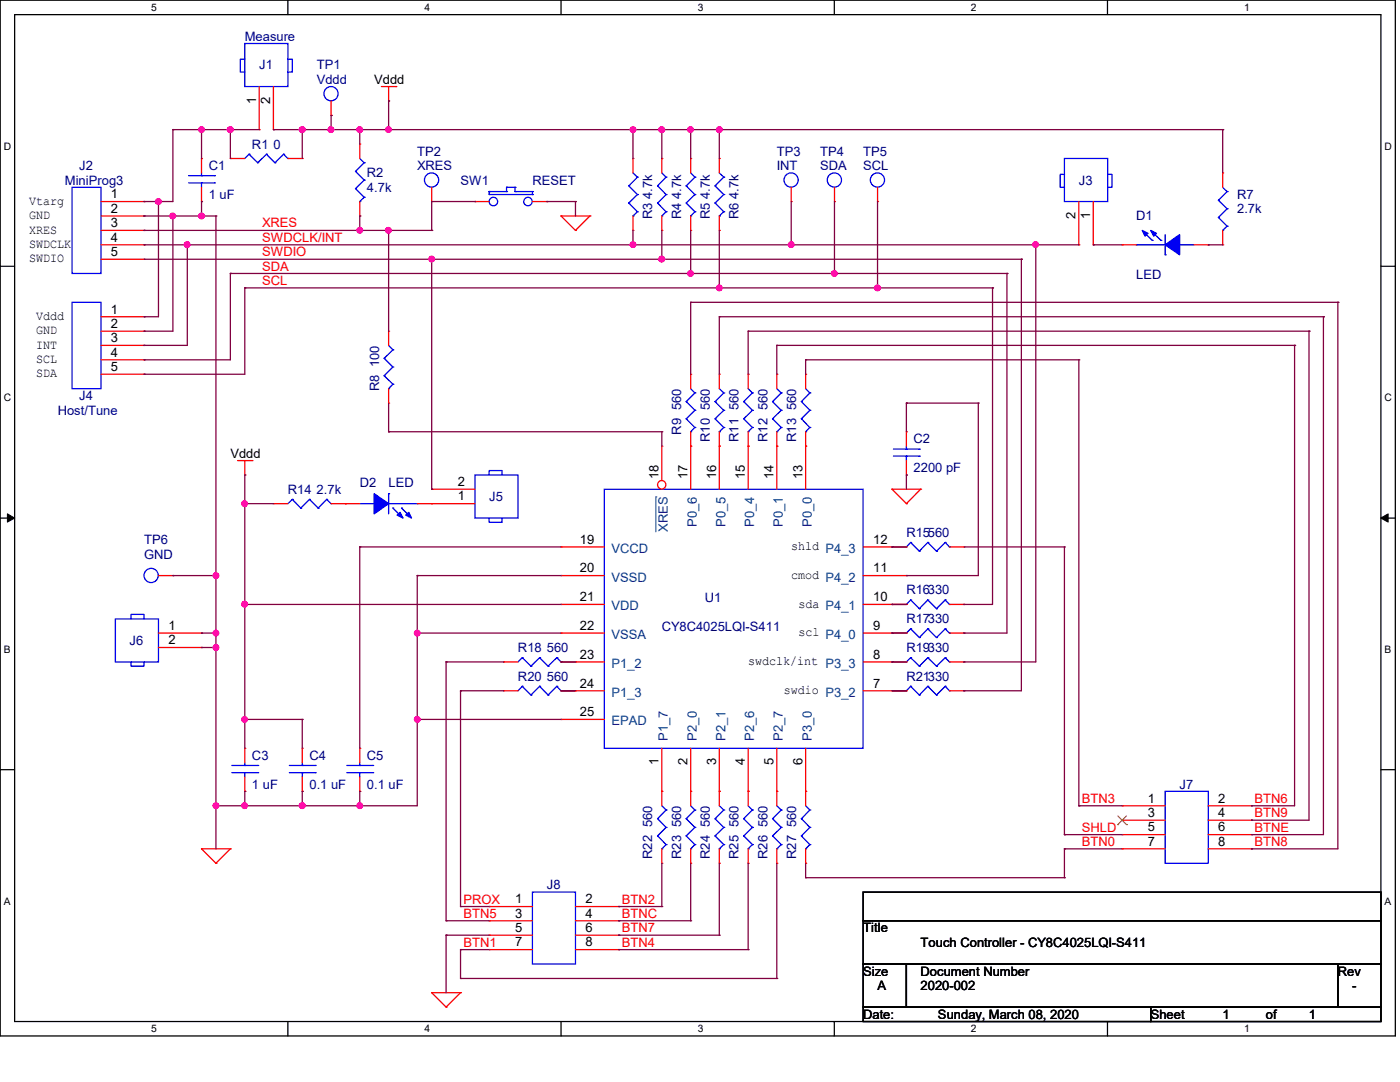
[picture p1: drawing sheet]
<svg xmlns="http://www.w3.org/2000/svg" width="279mm" height="216mm" viewBox="0 0 279 216" stroke-linecap="round" stroke-linejoin="round" font-family="sans-serif">
<path d="M0 0h278.5v206.7h-278.5zM2.9 2.9h272.7v200.9h-272.7z" fill="none" stroke="#000" stroke-width=".25"/>
<g fill="#fff">
<path d="M30.2 .3h1.1v2.3h-1.1z"/>
<path d="M30.2 204.1h1.1v2.3h-1.1z"/>
</g>
<path d="M57.4 0v2.9M57.4 203.8v2.9" fill="none" stroke="#000" stroke-width=".25"/>
<g fill="#fff">
<path d="M84.7 .3h1.1v2.3h-1.1z"/>
<path d="M84.7 204.1h1.1v2.3h-1.1z"/>
</g>
<path d="M112 0v2.9M112 203.8v2.9" fill="none" stroke="#000" stroke-width=".25"/>
<g fill="#fff">
<path d="M139.2 .3h1.1v2.3h-1.1z"/>
<path d="M139.2 204.1h1.1v2.3h-1.1z"/>
</g>
<path d="M166.5 0v2.9M166.5 203.8v2.9" fill="none" stroke="#000" stroke-width=".25"/>
<g fill="#fff">
<path d="M193.8 .3h1.1v2.3h-1.1z"/>
<path d="M193.8 204.1h1.1v2.3h-1.1z"/>
</g>
<path d="M221 0v2.9M221 203.8v2.9" fill="none" stroke="#000" stroke-width=".25"/>
<g fill="#fff">
<path d="M248.3 .3h1.1v2.3h-1.1z"/>
<path d="M248.3 204.1h1.1v2.3h-1.1z"/>
<path d="M.8 28h1.4v2.3h-1.4z"/>
<path d="M276.3 28h1.4v2.3h-1.4z"/>
<path d="M.8 78.2h1.4v2.3h-1.4z"/>
<path d="M276.3 78.2h1.4v2.3h-1.4z"/>
</g>
<path d="M0 53.1h2.9M275.6 53.1h2.9" fill="none" stroke="#000" stroke-width=".25"/>
<g fill="#fff">
<path d="M.8 128.5h1.3v2.2h-1.3z"/>
<path d="M276.3 128.5h1.3v2.2h-1.3z"/>
</g>
<path d="M0 103.4h2.9M275.6 103.4h2.9" fill="none" stroke="#000" stroke-width=".25"/>
<path d="M1.5 102.5l1.4 .9-1.4 .8zM275.6 103.4l1.4-.9v1.7z" fill="#000" stroke="#000" stroke-width=".2"/>
<g fill="#fff">
<path d="M.8 178.7h1.3v2.2h-1.3z"/>
<path d="M276.3 178.7h1.3v2.2h-1.3z"/>
</g>
<path d="M0 153.6h2.9M275.6 153.6h2.9M172.3 178h103.3v5.7h-103.3zM172.3 183.7h103.3v8.7h-103.3zM172.3 192.4h8.6v8.6h-8.6zM180.9 192.4h86.1v8.6h-86.1zM267 192.4h8.6v8.6h-8.6zM172.3 201h57.4v2.8h-57.4zM229.7 201h45.9v2.8h-45.9z" fill="none" stroke="#000" stroke-width=".25"/>
<g fill="none" stroke="#f00" stroke-width=".25">
<path d="M51.7 17.3v8.6M54.6 17.3v8.6M76.1 17.3h2.9M77.6 17.3v2.9M79 17.3h.1M40.2 31.6h.1M40.2 31.6v2.9M40.2 37.4v2.8M46 31.6h.1M46 31.6h2.9M51.7 25.9h.1M54.6 25.9h.1"/>
<path d="M57.4 31.6h2.9M60.3 31.6h.1M66.1 23h.1M66.1 20.2v2.8M71.8 28.7h.1M71.8 28.7v2.9M77.6 20.2h.1M86.1 37.4v2.8M126.3 31.6h.1M126.3 31.6v2.9M132.1 31.6h.1M132.1 31.6v2.9"/>
<path d="M137.8 31.6h.1M137.8 31.6v2.9M143.6 31.6h.1M143.6 31.6v2.9M157.9 37.4v2.8M166.5 37.4v2.8M175.1 37.4v2.8M244 34.5h.1M244 34.5v2.9M20.2 43.1h8.5M20.2 48.9h8.5M20.2 40.2h8.5"/>
<path d="M20.2 46h8.5M20.2 51.7h8.5M28.7 40.2h.1M28.7 43.1h.1M28.7 46h.1M28.7 48.9h.1M28.7 51.7h.1M40.2 40.2h.1M71.8 43.1h.1M71.8 40.2v2.9M86.1 40.2h.1M94.8 40.2h.1"/>
<path d="M94.8 40.2h2.8M106.3 40.2h2.8M109.1 40.2h.1M112 43.1h.1M112 43.1h5.7M112 43.1l2.9 2.9M114.9 46h.1M117.7 43.1h.1M117.7 43.1l-2.8 2.9M126.3 46h.1M126.3 43.1v2.9M132.1 46h.1"/>
<path d="M132.1 43.1v2.9M137.8 46h.1M137.8 43.1v2.9M143.6 46h.1M143.6 43.1v2.9M157.9 40.2h.1M166.5 40.2h.1M175.1 40.2h.1M215.3 48.9h.1M215.3 40.2v8.7M218.2 48.9h.1M218.2 40.2v8.7"/>
<path d="M223.9 48.9h.1M223.9 48.9h2.9M238.3 48.9h2.8M241.1 48.9h.1M244 48.9h.1M244 46v2.9M20.2 63.2h8.5M20.2 66.1h8.5M20.2 68.9h8.5M20.2 71.8h8.5M20.2 74.7h8.5M28.7 63.2h.1"/>
<path d="M28.7 66.1h.1M28.7 68.9h.1M28.7 71.8h.1M28.7 74.7h.1M77.6 66.1h.1M77.6 66.1v2.8M77.6 77.6v2.8M137.8 74.7h.1M137.8 74.7v2.9M143.6 74.7h.1M143.6 74.7v2.9M149.3 74.7h.1"/>
<path d="M149.3 74.7v2.9M155 74.7h.1M155 74.7v2.9M160.8 74.7h.1M160.8 74.7v2.9M47.4 91.9h2.9M48.9 94.8h.1M48.9 91.9v2.9M50.3 91.9h.1M77.6 80.4h.1M86.1 97.6h.1M86.1 97.6h8.7"/>
<path d="M137.8 89h.1M137.8 86.1v11.5M143.6 89h.1M143.6 86.1v11.5M149.3 89h.1M149.3 86.1v11.5M155 89h.1M155 86.1v11.5M160.8 89h.1M160.8 86.1v11.5M178 97.6h.1M178 97.6h5.7"/>
<path d="M178 97.6l2.9 2.9M180.9 86.1h.1M180.9 94.8h.1M180.9 86.1v2.9M180.9 91.9v2.9M183.7 97.6h.1M183.7 97.6l-2.8 2.9M31.6 114.9h2.9M34.5 114.9h.1M54.6 100.5h.1M54.6 100.5h2.8M66.1 100.5h2.8"/>
<path d="M68.9 100.5h.1M86.1 100.5h.1M86.1 100.5h8.7M172.3 114.9h8.6M172.3 109.1h8.6M178 109.1h.1M180.9 100.5h.1M180.9 114.9h.1M180.9 109.1h.1M189.5 109.1h2.9M192.4 109.1h.1M31.6 126.3h8.6"/>
<path d="M31.6 129.2h8.6M40.2 126.3h.1M40.2 129.2h.1M100.5 132.1h.1M100.5 137.8h.1M100.5 132.1h2.9M100.5 137.8h2.9M112 132.1h2.9M112 137.8h2.9M114.9 132.1h.1M114.9 137.8h.1M172.3 126.3h8.6"/>
<path d="M172.3 120.6h8.6M172.3 132.1h8.6M172.3 137.8h8.6M178 126.3h.1M178 120.6h.1M178 132.1h.1M178 137.8h.1M180.9 137.8h.1M180.9 132.1h.1M180.9 126.3h.1M180.9 120.6h.1M189.5 126.3h2.9"/>
<path d="M189.5 120.6h2.9M189.5 132.1h2.9M189.5 137.8h2.9M192.4 126.3h.1M192.4 120.6h.1M192.4 132.1h.1M192.4 137.8h.1M48.9 149.3h.1M48.9 157.9h.1M48.9 149.3v2.9M48.9 155v2.9M60.3 149.3h.1"/>
<path d="M60.3 157.9h.1M60.3 149.3v2.9M60.3 155v2.9M71.8 149.3h.1M71.8 157.9h.1M71.8 149.3v2.9M71.8 155v2.9M132.1 157.9h.1M132.1 149.3v11.5M137.8 157.9h.1M137.8 149.3v11.5M143.6 157.9h.1"/>
<path d="M143.6 149.3v11.5M149.3 157.9h.1M149.3 149.3v11.5M155 157.9h.1M155 149.3v11.5M160.8 157.9h.1M160.8 149.3v11.5M40.2 169.4h.1M40.2 169.4h5.8M40.2 169.4l2.9 2.9M43.1 172.3h.1M46 169.4h.1"/>
<path d="M46 169.4l-2.9 2.9M132.1 172.3h.1M132.1 169.4v2.9M137.8 172.3h.1M137.8 169.4v2.9M143.6 172.3h.1M143.6 169.4v2.9M149.3 172.3h.1M149.3 169.4v2.9M155 172.3h.1M155 169.4v2.9M160.8 172.3h.1"/>
<path d="M160.8 169.4v2.9M223.9 160.8h.1M223.9 163.7h.1M223.9 166.5h.1M223.9 169.4h.1M223.9 169.4h8.6M223.9 160.8h8.6M223.9 163.7h8.6M223.9 166.5h8.6M241.1 169.4h8.7M241.1 160.8h8.7M241.1 163.7h8.7"/>
<path d="M241.1 166.5h8.7M249.8 160.8h.1M249.8 163.7h.1M249.8 166.5h.1M249.8 169.4h.1M86.1 198.1h.1M86.1 198.1h5.8M86.1 198.1l2.9 2.9M91.9 198.1h.1M91.9 198.1l-2.9 2.9M97.6 180.9h.1M97.6 183.7h.1"/>
<path d="M97.6 186.6h.1M97.6 189.5h.1M97.6 180.9h8.7M97.6 183.7h8.7M97.6 186.6h8.7M97.6 189.5h8.7M114.9 180.9h8.6M114.9 183.7h8.6M114.9 186.6h8.6M114.9 189.5h8.6M123.5 180.9h.1M123.5 183.7h.1"/>
<path d="M123.5 186.6h.1M123.5 189.5h.1M89 201h.1"/>
</g>
<g fill="none" stroke="#00f" stroke-width=".25">
<path d="M48.9 8.7h8.5v8.6h-8.5zM48.9 11.8h-.9v2.6h.9M57.4 11.8h.9v2.6h-.9M14.4 37.4h5.8v17.2h-5.8zM37.6 36.5h5.2M37.6 35.1h5.2M40.2 35.1h.1M40.2 36.5h.1M40.2 34.5v.6M40.2 36.5v.9M42.8 36.5h.1M42.8 35.1h.1"/>
<path d="M49.7 30.8h.1M49.7 30.8l-.8 .8M49.7 30.8l1.7 1.7M51.4 32.5h.1M53.2 30.8h.1M53.2 30.8l-1.8 1.7M53.2 30.8l1.7 1.7M54.9 32.5h.1M56.6 30.8h.1M56.6 30.8l-1.7 1.7M56.6 30.8l.8 .8M57.4 31.6h.1"/>
<path d="M71 34.2h.1M71 37.6h.1M71 34.2l1.7 1.7M71 37.6l1.7 1.8M71.8 31.6l.9 .9M72.7 32.5h.1M72.7 35.9h.1M72.7 39.4h.1M72.7 32.5l-1.7 1.7M72.7 35.9l-1.7 1.7M72.7 39.4l-.9 .8M97.6 38.2h.1"/>
<path d="M97.6 38.2v.6h8.7M97.6 38.2h3.5M101.1 37.4h.1M101.1 38.2h.1M101.1 37.4h1.7M101.1 37.4v.8M102.8 38.2h.1M102.8 37.4h.1M102.8 38.2h3.5M102.8 37.4v.8M106.3 38.8h.1M106.3 38.2h.1"/>
<path d="M106.3 38.2v.6M125.5 37.1h.1M125.5 37.1l1.7 1.7M126.3 34.5l.9 .8M127.2 35.3h.1M127.2 38.8h.1M127.2 35.3l-1.7 1.8M127.2 38.8l-1.7 1.7M131.2 37.1h.1M131.2 37.1l1.7 1.7M132.1 34.5l.8 .8M132.9 35.3h.1"/>
<path d="M132.9 38.8h.1M132.9 35.3l-1.7 1.8M132.9 38.8l-1.7 1.7M136.9 37.1h.1M136.9 37.1l1.8 1.7M137.8 34.5l.9 .8M138.7 35.3h.1M138.7 38.8h.1M138.7 35.3l-1.8 1.8M138.7 38.8l-1.8 1.7M142.7 37.1h.1M142.7 37.1l1.7 1.7"/>
<path d="M143.6 34.5l.8 .8M144.4 35.3h.1M144.4 38.8h.1M144.4 35.3l-1.7 1.8M144.4 38.8l-1.7 1.7M212.4 31.6h8.7v8.6h-8.7zM212.4 34.8h-.8v2.6h.8M221.1 34.8h.8v2.6h-.8M243.2 40h.1M243.2 40l1.7 1.7M244 37.4l.9 .8M244.9 38.2h.1"/>
<path d="M244.9 38.2l-1.7 1.8M71.8 40.2h.1M125.5 40.5h.1M125.5 40.5l1.7 1.7M126.3 43.1h.1M127.2 42.2h.1M127.2 42.2l-.9 .9M131.2 40.5h.1M131.2 40.5l1.7 1.7M132.1 43.1h.1M132.9 42.2h.1M132.9 42.2l-.8 .9"/>
<path d="M136.9 40.5h.1M136.9 40.5l1.8 1.7M137.8 43.1h.1M138.7 42.2h.1M138.7 42.2l-.9 .9M142.7 40.5h.1M142.7 40.5l1.7 1.7M143.6 43.1h.1M144.4 42.2h.1M144.4 42.2l-.8 .9M226.8 48.9h.1M226.8 48.9h5.7"/>
<path d="M228.2 46.3l1.8 1.7M230 48h.1M230 46.3l1.7 1.7M231.7 48h.1M232.5 50.8h.1M232.5 46.8v4M235.4 48.9h.1M235.4 48.9h2.9M243.2 43.4h.1M243.2 43.4l1.7 1.7M244 46h.1M244.9 41.7h.1"/>
<path d="M244.9 45.1h.1M244.9 41.7l-1.7 1.7M244.9 45.1l-.9 .9M14.4 60.3h5.8v17.3h-5.8zM76.7 71.5h.1M76.7 75h.1M76.7 71.5l1.7 1.7M76.7 75l1.7 1.7M77.6 77.6h.1M77.6 68.9l.8 .9M78.4 69.8h.1M78.4 73.2h.1"/>
<path d="M78.4 76.7h.1M78.4 69.8l-1.7 1.7M78.4 73.2l-1.7 1.8M78.4 76.7l-.8 .9M137.8 77.6l.9 .8M138.7 78.4h.1M138.7 78.4l-1.8 1.7M143.6 77.6l.8 .8M144.4 78.4h.1M144.4 78.4l-1.7 1.7M149.3 77.6l.9 .8M150.2 78.4h.1"/>
<path d="M150.2 78.4l-1.8 1.7M155 77.6l.9 .8M155.9 78.4h.1M155.9 78.4l-1.7 1.7M160.8 77.6l.8 .8M161.6 78.4h.1M161.6 78.4l-1.7 1.7M58.3 99.7h.1M58.3 99.7l-.9 .8M58.3 99.7l1.7 1.7M61.8 99.7h.1M61.8 99.7l-1.8 1.7"/>
<path d="M61.8 99.7l1.7 1.7M65.2 99.7h.1M65.2 99.7l-1.7 1.7M65.2 99.7l.9 .8M94.8 94.8h8.6v8.6h-8.6zM97.6 94.8v-.9h2.6v.9M120.6 97.6h51.7v51.7h-51.7zM136.9 80.1h.1M136.9 83.6h.1M136.9 80.1l1.8 1.8M136.9 83.6l1.8 1.7M137.8 86.1h.1"/>
<path d="M138.7 81.9h.1M138.7 85.3h.1M138.7 81.9l-1.8 1.7M138.7 85.3l-.9 .8M142.7 80.1h.1M142.7 83.6h.1M142.7 80.1l1.7 1.8M142.7 83.6l1.7 1.7M143.6 86.1h.1M144.4 81.9h.1M144.4 85.3h.1M144.4 81.9l-1.7 1.7"/>
<path d="M144.4 85.3l-.8 .8M148.4 80.1h.1M148.4 83.6h.1M148.4 80.1l1.8 1.8M148.4 83.6l1.8 1.7M149.3 86.1h.1M150.2 81.9h.1M150.2 85.3h.1M150.2 85.3l-.9 .8M150.2 81.9l-1.8 1.7M154.2 80.1h.1M154.2 83.6h.1"/>
<path d="M154.2 80.1l1.7 1.8M154.2 83.6l1.7 1.7M155 86.1h.1M155.9 81.9h.1M155.9 85.3h.1M155.9 81.9l-1.7 1.7M155.9 85.3l-.9 .8M159.9 80.1h.1M159.9 83.6h.1M159.9 80.1l1.7 1.8M159.9 83.6l1.7 1.7M160.8 86.1h.1"/>
<path d="M161.6 81.9h.1M161.6 85.3h.1M161.6 81.9l-1.7 1.7M161.6 85.3l-.8 .8M178.3 91h5.2M178.3 89.6h5.2M180.9 89.6h.1M180.9 91h.1M180.9 89v.6M180.9 91v.9M183.5 91h.1M183.5 89.6h.1"/>
<path d="M60 101.4h.1M63.5 101.4h.1M66.1 100.5h.1M97.6 103.4v.8h2.6v-.8M181.7 108.2h.1M181.7 119.7h.1M181.7 108.2l-.8 .9M181.7 108.2l1.8 1.8M181.7 119.7l-.8 .9M181.7 119.7l1.8 1.8M183.5 110h.1M185.2 108.2h.1"/>
<path d="M185.2 119.7h.1M185.2 108.2l-1.7 1.8M185.2 108.2l1.7 1.8M185.2 119.7l-1.7 1.8M185.2 119.7l1.7 1.8M186.9 110h.1M188.6 108.2h.1M188.6 119.7h.1M188.6 108.2l-1.7 1.8M188.6 108.2l.9 .9M188.6 119.7l-1.7 1.8M188.6 119.7l.9 .9"/>
<path d="M189.5 109.1h.1M23 123.5h8.6v8.6h-8.6zM26.2 123.5v-.9h2.5v.9M26.2 132.1v.8h2.5v-.8M104.2 131.2h.1M104.2 136.9h.1M104.2 131.2l-.8 .9M104.2 131.2l1.8 1.7M104.2 136.9l-.8 .9M104.2 136.9l1.8 1.8M106 132.9h.1M106 138.7h.1"/>
<path d="M107.7 131.2h.1M107.7 136.9h.1M107.7 131.2l-1.7 1.7M107.7 131.2l1.7 1.7M107.7 136.9l-1.7 1.8M107.7 136.9l1.7 1.8M109.4 132.9h.1M109.4 138.7h.1M111.1 131.2h.1M111.1 136.9h.1M111.1 131.2l-1.7 1.7M111.1 131.2l.9 .9"/>
<path d="M111.1 136.9l-1.7 1.8M111.1 136.9l.9 .9M112 132.1h.1M112 137.8h.1M181.7 125.5h.1M181.7 131.2h.1M181.7 136.9h.1M181.7 125.5l-.8 .8M181.7 125.5l1.8 1.7M181.7 131.2l-.8 .9M181.7 131.2l1.8 1.7M181.7 136.9l-.8 .9"/>
<path d="M181.7 136.9l1.8 1.8M183.5 127.2h.1M183.5 121.5h.1M183.5 132.9h.1M183.5 138.7h.1M185.2 125.5h.1M185.2 131.2h.1M185.2 136.9h.1M185.2 125.5l-1.7 1.7M185.2 125.5l1.7 1.7M185.2 131.2l-1.7 1.7M185.2 131.2l1.7 1.7"/>
<path d="M185.2 136.9l-1.7 1.8M185.2 136.9l1.7 1.8M186.9 127.2h.1M186.9 121.5h.1M186.9 132.9h.1M186.9 138.7h.1M188.6 125.5h.1M188.6 131.2h.1M188.6 136.9h.1M188.6 125.5l-1.7 1.7M188.6 125.5l.9 .8M188.6 131.2l-1.7 1.7"/>
<path d="M188.6 131.2l.9 .9M188.6 136.9l-1.7 1.8M188.6 136.9l.9 .9M189.5 126.3h.1M189.5 120.6h.1M189.5 132.1h.1M189.5 137.8h.1M46.3 154.2h5.1M46.3 152.7h5.1M48.9 152.7h.1M48.9 154.2h.1M48.9 152.2v.5"/>
<path d="M48.9 154.2v.8M51.4 154.2h.1M51.4 152.7h.1M57.7 154.2h5.2M57.7 152.7h5.2M60.3 152.7h.1M60.3 154.2h.1M60.3 152.2v.5M60.3 154.2v.8M62.9 154.2h.1M62.9 152.7h.1M69.2 154.2h5.2"/>
<path d="M69.2 152.7h5.2M71.8 152.7h.1M71.8 154.2h.1M71.8 152.2v.5M71.8 154.2v.8M74.4 154.2h.1M74.4 152.7h.1M232.5 157.9h8.6v14.4h-8.6zM106.3 178h8.6v14.4h-8.6zM131.2 163.4h.1M131.2 166.8h.1M131.2 163.4l1.7 1.7"/>
<path d="M131.2 166.8l1.7 1.7M132.1 169.4h.1M132.1 160.8l.8 .8M132.9 161.6h.1M132.9 165.1h.1M132.9 168.5h.1M132.9 161.6l-1.7 1.8M132.9 165.1l-1.7 1.7M132.9 168.5l-.8 .9M136.9 163.4h.1M136.9 166.8h.1M136.9 163.4l1.8 1.7"/>
<path d="M136.9 166.8l1.8 1.7M137.8 169.4h.1M137.8 160.8l.9 .8M138.7 161.6h.1M138.7 165.1h.1M138.7 168.5h.1M138.7 168.5l-.9 .9M138.7 161.6l-1.8 1.8M138.7 165.1l-1.8 1.7M142.7 163.4h.1M142.7 166.8h.1M142.7 163.4l1.7 1.7"/>
<path d="M142.7 166.8l1.7 1.7M143.6 169.4h.1M143.6 160.8l.8 .8M144.4 161.6h.1M144.4 165.1h.1M144.4 168.5h.1M144.4 161.6l-1.7 1.8M144.4 165.1l-1.7 1.7M144.4 168.5l-.8 .9M148.4 163.4h.1M148.4 166.8h.1M148.4 163.4l1.8 1.7"/>
<path d="M148.4 166.8l1.8 1.7M149.3 169.4h.1M149.3 160.8l.9 .8M150.2 161.6h.1M150.2 165.1h.1M150.2 168.5h.1M150.2 161.6l-1.8 1.8M150.2 165.1l-1.8 1.7M150.2 168.5l-.9 .9M154.2 163.4h.1M154.2 166.8h.1M154.2 163.4l1.7 1.7"/>
<path d="M154.2 166.8l1.7 1.7M155 169.4h.1M155 160.8l.9 .8M155.9 161.6h.1M155.9 165.1h.1M155.9 168.5h.1M155.9 161.6l-1.7 1.8M155.9 165.1l-1.7 1.7M155.9 168.5l-.9 .9M159.9 163.4h.1M159.9 166.8h.1M159.9 163.4l1.7 1.7"/>
<path d="M159.9 166.8l1.7 1.7M160.8 169.4h.1M160.8 160.8l.8 .8M161.6 161.6h.1M161.6 165.1h.1M161.6 168.5h.1M161.6 161.6l-1.7 1.8M161.6 165.1l-1.7 1.7M161.6 168.5l-.8 .9"/>
<circle cx="66.1" cy="18.7" r="1.42"/>
<circle cx="86.1" cy="35.9" r="1.42"/>
<circle cx="157.9" cy="35.9" r="1.42"/>
<circle cx="166.5" cy="35.9" r="1.42"/>
<circle cx="175.1" cy="35.9" r="1.42"/>
<circle cx="98.5" cy="40.2" r=".85"/>
<circle cx="105.4" cy="40.2" r=".85"/>
<circle cx="30.2" cy="114.8" r="1.42"/>
</g>
<g fill="#00f" stroke="#00f" stroke-width=".25">
<path d="M232.5 48.9l2.9-2.1v4z" fill-rule="evenodd"/>
<path d="M228 46l1.1 .6-.6 .5z" fill-rule="evenodd"/>
<path d="M229.7 46l1.1 .6-.5 .5z" fill-rule="evenodd"/>
</g>
<path d="M223.1 164.5h.1M223.1 162.8l1.7 1.7M224.8 162.8l-1.7 1.7M224.8 164.5h.1" fill="none" stroke="#804000" stroke-width=".2"/>
<circle cx="132" cy="96.7" r=".83" fill="#fff" stroke="#f00" stroke-width=".25"/>
<g fill="none" stroke="#f00" stroke-width=".25">
<path d="M132.1 89h.1M132.1 89v6.9M68.9 100.5h.1M68.9 100.5h2.9M83.3 100.5h2.8M86.1 100.5h.1M112 109.1h.1M112 114.9h.1M112 109.1h8.6M112 114.9h8.6M112 120.6h.1M112 126.3h.1"/>
<path d="M112 132.1h.1M112 137.8h.1M112 120.6h8.6M112 126.3h8.6M112 132.1h8.6M112 137.8h8.6M112 143.6h.1M112 143.6h8.6"/>
</g>
<path d="M130.9 99.1h.1M130.9 99.1v7" fill="none" stroke="#004080" stroke-width=".2"/>
<path d="M77.6 98.5h.1M77.6 98.5v4M71.8 100.5h2.9M74.7 100.5h.1M77.6 100.5h5.7M78.4 101.4h.1M78.4 101.4l1.7 1.7M80.1 101.4h.1M80.1 101.4l1.8 1.7M83.3 100.5h.1" fill="none" stroke="#00f" stroke-width=".25"/>
<g fill="#00f" stroke="#00f" stroke-width=".25">
<path d="M74.7 98.5l2.9 2-2.9 2z" fill-rule="evenodd"/>
<path d="M81 102.8l.6-.6 .5 1.2z" fill-rule="evenodd"/>
<path d="M79.2 102.8l.6-.6 .6 1.2z" fill-rule="evenodd"/>
</g>
<g fill="none" stroke="#800040" stroke-width=".25">
<path d="M34.5 25.9h.1M34.5 25.9h17.2M34.5 25.9v14.3h-5.8M40.2 25.9h.1M40.2 25.9v5.7M46 25.9h.1M46 25.9v5.7M54.6 25.9h.1M54.6 25.9h189.4M60.3 25.9h.1M60.3 25.9v5.7M66.1 23h.1"/>
<path d="M66.1 25.9h.1M66.1 23v2.9M71.8 25.9h.1M71.8 25.9v2.8M77.6 20.2h.1M77.6 20.2v5.7M126.3 25.9h.1M126.3 25.9v5.7M132.1 25.9h.1M132.1 25.9v5.7M137.8 25.9h.1M137.8 25.9v5.7"/>
<path d="M143.6 25.9h.1M143.6 25.9v5.7M244 25.9h.1M244 25.9v8.6M28.7 43.1h.1M28.7 48.9h.1M28.7 46h.1M28.7 40.2h.1M28.7 43.1h14.4M28.7 48.9h186.6M28.7 51.7h175.1M28.7 46h57.4"/>
<path d="M31.6 40.2h.1M31.6 40.2v23h-2.9M34.5 43.1h.1M34.5 43.1v23h-5.8M37.4 48.9h.1M37.4 48.9v20h-8.7M40.2 40.2h.1M40.2 43.1h.1M40.2 40.2v2.9M43.1 43.1h.1M43.1 43.1v126.3M46 54.6h.1"/>
<path d="M46 54.6v17.2h-17.3M46 54.6h155M48.9 57.4h.1M48.9 57.4v17.3h-20.2M48.9 57.4h149.2M71.8 43.1h.1M71.8 43.1v2.9M77.6 46h.1M77.6 46v20.1M86.1 51.7h.1M86.1 46h.1M86.1 51.7v45.9"/>
<path d="M94.8 40.2h.1M94.8 40.2h-8.7v5.8M109.1 40.2h.1M109.1 40.2h5.8M114.9 40.2h.1M114.9 40.2v2.9M126.3 48.9h.1M126.3 46v2.9M132.1 51.7h.1M132.1 46v5.7M137.8 54.6h.1M137.8 46v8.6"/>
<path d="M143.6 57.4h.1M143.6 46v11.4M157.9 48.9h.1M157.9 40.2v8.7M166.5 54.6h.1M166.5 40.2v14.4M175.1 57.4h.1M175.1 40.2v17.2M198.1 57.4h.1M198.1 57.4v63.2h-5.7M201 54.6h.1M201 54.6v71.7h-8.6"/>
<path d="M203.8 51.7h.1M203.8 51.7v86.1h-11.4M206.7 48.9h.1M206.7 48.9v83.2h-14.3M218.2 48.9h.1M218.2 48.9h5.7M241.1 48.9h.1M241.1 48.9h2.9M28.7 63.2h.1M28.7 66.1h.1M28.7 68.9h.1M28.7 71.8h.1"/>
<path d="M28.7 74.7h.1M137.8 60.3h.1M137.8 60.3v14.4M137.8 60.3h129.2M143.6 63.2h.1M143.6 63.2h120.5M143.6 63.2v11.5M149.3 66.1h.1M149.3 66.1h111.9M149.3 66.1v8.6M155 68.9h.1M155 68.9h103.4"/>
<path d="M155 68.9v5.8M160.8 71.8h.1M160.8 71.8h54.5M160.8 71.8v2.9M215.3 71.8h.1M215.3 71.8v89M258.4 68.9h.1M258.4 68.9v91.9h-8.6M261.2 66.1h.1M261.2 66.1v97.6h-11.4M264.1 63.2h.1M264.1 63.2v103.3h-14.3"/>
<path d="M267 60.3h.1M267 60.3v109.1h-17.2M48.9 94.8h.1M48.9 94.8v54.5M77.6 86.1h.1M77.6 80.4v5.7M77.6 86.1h54.5M86.1 97.6h.1M132.1 86.1h.1M132.1 86.1v2.9M180.9 94.8h.1M180.9 80.4h.1"/>
<path d="M180.9 80.4v5.7M180.9 94.8v2.8M180.9 80.4h14.3M195.2 80.4h.1M195.2 80.4v34.5h-14.3M34.5 114.9h.1M34.5 114.9h8.6M43.1 114.9h.1M48.9 100.5h.1M48.9 100.5h5.7M71.8 109.1h.1M71.8 109.1h40.2"/>
<path d="M71.8 109.1v40.2M83.3 114.9h.1M83.3 114.9h28.7M83.3 114.9v45.9h-40.2M178 109.1h.1M178 109.1h2.9M180.9 114.9h.1M192.4 109.1h20M212.4 109.1h.1M212.4 109.1v57.4M40.2 126.3h.1M40.2 129.2h.1"/>
<path d="M40.2 126.3h2.9M40.2 129.2h2.9M43.1 129.2h.1M48.9 120.6h.1M48.9 120.6h63.1M83.3 126.3h.1M83.3 126.3h28.7M89 132.1h.1M89 132.1v51.6M89 132.1h11.5M91.9 137.8h.1M91.9 137.8h8.6"/>
<path d="M91.9 137.8v43.1M112 137.8h.1M112 132.1h.1M112 132.1h2.9M112 137.8h2.9M178 120.6h.1M178 126.3h.1M178 132.1h.1M178 137.8h.1M178 126.3h2.9M178 120.6h2.9M178 132.1h2.9"/>
<path d="M178 137.8h2.9M192.4 120.6h.1M192.4 126.3h.1M192.4 137.8h.1M192.4 132.1h.1M48.9 157.9h.1M48.9 143.6h.1M48.9 157.9v2.9M48.9 143.6h11.4M60.3 157.9h.1M60.3 143.6h.1M60.3 143.6v5.7"/>
<path d="M60.3 157.9v2.9M71.8 157.9h.1M71.8 157.9v2.9M83.3 143.6h.1M83.3 143.6h28.7M43.1 160.8h.1M48.9 160.8h.1M60.3 160.8h.1M71.8 160.8h.1M132.1 172.3v8.6M137.8 172.3v11.4M143.6 172.3v14.3"/>
<path d="M149.3 172.3v17.2M155 172.3v22.9M160.8 175.1h.1M160.8 172.3v2.8M160.8 175.1h51.6M212.4 166.5h.1M212.4 175.1h.1M212.4 169.4h.1M212.4 169.4v5.7M212.4 166.5h11.5M212.4 169.4h11.5M215.3 160.8h.1"/>
<path d="M215.3 160.8h8.6M249.8 160.8h.1M249.8 163.7h.1M249.8 166.5h.1M249.8 169.4h.1M89 186.6h.1M89 183.7h.1M89 186.6h8.6M89 186.6v11.5M89 183.7h8.6M91.9 195.2h.1M91.9 189.5h.1"/>
<path d="M91.9 180.9h.1M91.9 180.9h5.7M91.9 189.5h5.7M91.9 195.2h63.1M91.9 189.5v5.7M123.5 180.9h.1M123.5 183.7h.1M123.5 186.6h.1M123.5 189.5h.1M123.5 186.6h20.1M123.5 180.9h8.6M123.5 183.7h14.3"/>
<path d="M123.5 189.5h25.8M132.1 180.9h.1M137.8 183.7h.1M143.6 186.6h.1M149.3 189.5h.1M155 195.2h.1"/>
</g>
<g fill="#f0f" stroke="#f0f" stroke-width=".25">
<circle cx="43.1" cy="114.9" r=".55"/>
<circle cx="40.2" cy="25.9" r=".55"/>
<circle cx="66" cy="25.9" r=".55"/>
<circle cx="77.5" cy="25.9" r=".55"/>
<circle cx="71.8" cy="25.9" r=".55"/>
<circle cx="43.1" cy="126.3" r=".55"/>
<circle cx="31.6" cy="40.2" r=".56"/>
<circle cx="34.5" cy="43.1" r=".55"/>
<circle cx="40.2" cy="43.1" r=".55"/>
<circle cx="46" cy="25.9" r=".56"/>
<circle cx="60.3" cy="25.9" r=".56"/>
<circle cx="43.1" cy="160.8" r=".55"/>
<circle cx="43.1" cy="129.2" r=".55"/>
<circle cx="71.8" cy="160.8" r=".55"/>
<circle cx="83.3" cy="126.3" r=".55"/>
<circle cx="60.3" cy="160.8" r=".56"/>
<circle cx="48.8" cy="160.8" r=".55"/>
<circle cx="83.3" cy="143.6" r=".55"/>
<circle cx="206.7" cy="48.8" r=".55"/>
<circle cx="126.3" cy="25.9" r=".55"/>
<circle cx="37.3" cy="48.8" r=".55"/>
<circle cx="71.8" cy="46" r=".55"/>
<circle cx="77.5" cy="46" r=".55"/>
<circle cx="48.8" cy="143.6" r=".55"/>
<circle cx="143.6" cy="57.4" r=".55"/>
<circle cx="48.8" cy="120.6" r=".55"/>
<circle cx="48.8" cy="100.5" r=".55"/>
<circle cx="86.1" cy="51.7" r=".55"/>
<circle cx="132.1" cy="25.9" r=".56"/>
<circle cx="137.8" cy="25.9" r=".55"/>
<circle cx="143.6" cy="25.9" r=".55"/>
<circle cx="126.3" cy="48.8" r=".55"/>
<circle cx="157.9" cy="48.8" r=".55"/>
<circle cx="132.1" cy="51.7" r=".56"/>
<circle cx="137.8" cy="54.6" r=".55"/>
<circle cx="166.5" cy="54.6" r=".55"/>
<circle cx="175.1" cy="57.4" r=".56"/>
</g>
<g font-size="2.6" fill="#000080">
<text x="48.9" y="8.1">Measure</text>
<text x="51.7" y="13.8">J1</text>
<text x="63.2" y="13.8">TP1</text>
<text x="63.2" y="16.7">Vddd</text>
<text x="50.3" y="29.6">R1 0</text>
<text x="15.8" y="34">J2</text>
<text x="41.7" y="34">C1</text>
<text x="73.2" y="35.4">R2</text>
<text x="83.3" y="31.1">TP2</text>
<text x="83.3" y="34">XRES</text>
<text x="155" y="31.1">TP3</text>
<text x="155" y="34">INT</text>
<text x="163.7" y="31.1">TP4</text>
<text x="163.7" y="34">SDA</text>
<text x="172.3" y="31.1">TP5</text>
<text x="172.3" y="34">SCL</text>
<text x="13" y="36.8">MiniProg3</text>
<text x="41.7" y="39.7">1 uF</text>
<text x="73.2" y="38.3">4.7k</text>
<text x="91.9" y="36.8">SW1</text>
<text x="106.3" y="36.8">RESET</text>
<text x="215.3" y="36.8">J3</text>
<text x="246.9" y="39.7">R7</text>
<text x="130.2" y="43.7" transform="rotate(-90 130.2 43.7)">R3 4.7k</text>
<text x="135.9" y="43.7" transform="rotate(-90 135.9 43.7)">R4 4.7k</text>
<text x="141.7" y="43.7" transform="rotate(-90 141.7 43.7)">R5 4.7k</text>
<text x="147.4" y="43.7" transform="rotate(-90 147.4 43.7)">R6 4.7k</text>
<text x="226.8" y="44">D1</text>
<text x="246.9" y="42.5">2.7k</text>
<text x="226.8" y="55.8">LED</text>
<text x="11.5" y="82.8">Host/Tune</text>
<text x="15.8" y="79.9">J4</text>
<text x="75.6" y="78.1" transform="rotate(-90 75.6 78.1)">R8 100</text>
<text x="135.9" y="86.7" transform="rotate(-90 135.9 86.7)">R9 560</text>
<text x="141.7" y="88.2" transform="rotate(-90 141.7 88.2)">R10 560</text>
<text x="147.4" y="88.2" transform="rotate(-90 147.4 88.2)">R11 560</text>
<text x="153.2" y="88.2" transform="rotate(-90 153.2 88.2)">R12 560</text>
<text x="158.9" y="88.2" transform="rotate(-90 158.9 88.2)">R13 560</text>
<text x="182.3" y="88.5">C2</text>
<text x="182.3" y="94.2">2200 pF</text>
<text x="57.4" y="98.6">R14 2.7k</text>
<text x="71.8" y="97.1">D2</text>
<text x="77.5" y="97.1">LED</text>
<text x="97.6" y="99.9">J5</text>
<text x="180.9" y="107.1">R15560</text>
<text x="28.7" y="108.6">TP6</text>
<text x="28.7" y="111.5">GND</text>
<text x="180.9" y="118.6">R16330</text>
<text x="132.1" y="125.8">CY8C4025LQI-S411</text>
<text x="140.7" y="120.1">U1</text>
<text x="180.9" y="124.4">R17330</text>
<text x="25.9" y="128.7">J6</text>
<text x="103.4" y="130.1">R18 560</text>
<text x="180.9" y="130.1">R19330</text>
<text x="103.4" y="135.8">R20 560</text>
<text x="180.9" y="135.8">R21330</text>
<text x="50.3" y="151.6">C3</text>
<text x="61.8" y="151.6">C4</text>
<text x="73.2" y="151.6">C5</text>
<text x="50.3" y="157.4">1 uF</text>
<text x="61.8" y="157.4">0.1 uF</text>
<text x="73.2" y="157.4">0.1 uF</text>
<text x="235.4" y="157.4">J7</text>
<text x="130.2" y="171.4" transform="rotate(-90 130.2 171.4)">R22 560</text>
<text x="135.9" y="171.4" transform="rotate(-90 135.9 171.4)">R23 560</text>
<text x="141.7" y="171.4" transform="rotate(-90 141.7 171.4)">R24 560</text>
<text x="147.4" y="171.4" transform="rotate(-90 147.4 171.4)">R25 560</text>
<text x="153.2" y="171.4" transform="rotate(-90 153.2 171.4)">R26 560</text>
<text x="158.9" y="171.4" transform="rotate(-90 158.9 171.4)">R27 560</text>
<text x="109.1" y="177.5">J8</text>
</g>
<g font-size="2.6">
<text x="74.7" y="16.7">Vddd</text>
<text x="51.1" y="20.7" transform="rotate(-90 51.1 20.7)">1</text>
<text x="53.9" y="20.7" transform="rotate(-90 53.9 20.7)">2</text>
<text x="5.8" y="40.9">Vtarg</text>
<text x="22.1" y="39.6">1</text>
<text x="5.8" y="43.7">GND</text>
<text x="5.8" y="46.6">XRES</text>
<text x="22.1" y="42.5">2</text>
<text x="22.1" y="45.3">3</text>
<text x="214.7" y="43.6" transform="rotate(-90 214.7 43.6)">2</text>
<text x="217.6" y="43.6" transform="rotate(-90 217.6 43.6)">1</text>
<text x="5.8" y="49.5">SWDCLK</text>
<text x="5.8" y="52.4">SWDIO</text>
<text x="22.1" y="48.2">4</text>
<text x="22.1" y="51.1">5</text>
<text x="7.2" y="63.8">Vddd</text>
<text x="22.1" y="62.6">1</text>
<text x="22.1" y="65.4">2</text>
<text x="7.2" y="69.6">INT</text>
<text x="7.2" y="66.7">GND</text>
<text x="22.1" y="68.3">3</text>
<text x="22.1" y="71.2">4</text>
<text x="7.2" y="75.3">SDA</text>
<text x="7.2" y="72.4">SCL</text>
<text x="22.1" y="74">5</text>
<text x="46" y="91.4">Vddd</text>
<text x="131.4" y="95.6" transform="rotate(-90 131.4 95.6)">18</text>
<text x="137.2" y="95.6" transform="rotate(-90 137.2 95.6)">17</text>
<text x="142.9" y="95.6" transform="rotate(-90 142.9 95.6)">16</text>
<text x="148.7" y="95.6" transform="rotate(-90 148.7 95.6)">15</text>
<text x="154.4" y="95.6" transform="rotate(-90 154.4 95.6)">14</text>
<text x="160.1" y="95.6" transform="rotate(-90 160.1 95.6)">13</text>
<text x="91.4" y="99.9">1</text>
<text x="91.4" y="97">2</text>
<text x="115.7" y="108.5">19</text>
<text x="157.9" y="109.8">shld P4_3</text>
<text x="174.2" y="108.5">12</text>
<text x="115.7" y="114.2">20</text>
<text x="115.7" y="120">21</text>
<text x="157.9" y="115.5">cmod P4_2</text>
<text x="174.2" y="120">10</text>
<text x="174.2" y="114.2">11</text>
<text x="33.6" y="125.7">1</text>
<text x="115.7" y="125.7">22</text>
<text x="159.3" y="121.2">sda P4_1</text>
<text x="174.2" y="125.7">9</text>
<text x="33.6" y="128.6">2</text>
<text x="115.7" y="131.4">23</text>
<text x="159.3" y="127">scl P4_0</text>
<text x="174.2" y="131.4">8</text>
<text x="115.7" y="137.2">24</text>
<text x="149.3" y="132.7">swdclk/int P3_3</text>
<text x="174.2" y="137.2">7</text>
<text x="115.7" y="142.9">25</text>
<text x="156.5" y="138.5">swdio P3_2</text>
<text x="131.4" y="152.7" transform="rotate(-90 131.4 152.7)">1</text>
<text x="137.2" y="152.7" transform="rotate(-90 137.2 152.7)">2</text>
<text x="142.9" y="152.7" transform="rotate(-90 142.9 152.7)">3</text>
<text x="148.7" y="152.7" transform="rotate(-90 148.7 152.7)">4</text>
<text x="154.4" y="152.7" transform="rotate(-90 154.4 152.7)">5</text>
<text x="160.1" y="152.7" transform="rotate(-90 160.1 152.7)">6</text>
<text x="229.1" y="160.1">1</text>
<text x="243.1" y="160.1">2</text>
<text x="229.1" y="163">3</text>
<text x="229.1" y="165.9">5</text>
<text x="243.1" y="163">4</text>
<text x="243.1" y="165.9">6</text>
<text x="229.1" y="168.7">7</text>
<text x="243.1" y="168.7">8</text>
<text x="102.8" y="180.3">1</text>
<text x="102.8" y="183.1">3</text>
<text x="102.8" y="186">5</text>
<text x="116.8" y="180.3">2</text>
<text x="116.8" y="183.1">4</text>
<text x="116.8" y="186">6</text>
<text x="102.8" y="188.8">7</text>
<text x="116.8" y="188.8">8</text>
<text x="172.3" y="186.1">Title</text>
<text x="183.7" y="188.9">Touch Controller - CY8C4025LQI-S411</text>
<text x="172.3" y="194.7">Size</text>
<text x="175.1" y="197.6">A</text>
<text x="183.7" y="194.7">Document Number</text>
<text x="183.7" y="197.6">2020-002</text>
<text x="267" y="194.7">Rev</text>
<text x="269.8" y="197.6">-</text>
<text x="172.3" y="203.3">Date:</text>
<text x="187.2" y="203.3">Sunday, March 08, 2020</text>
<text x="229.7" y="203.3">Sheet</text>
<text x="244" y="203.3">1</text>
<text x="252.6" y="203.3">of</text>
<text x="261.2" y="203.3">1</text>
</g>
<g font-size="2.6" fill="#f00">
<text x="52.3" y="45.4">XRES</text>
<text x="52.3" y="51.1">SWDIO</text>
<text x="52.3" y="48.3">SWDCLK/INT</text>
<text x="52.3" y="54">SDA</text>
<text x="52.3" y="56.9">SCL</text>
<text x="215.9" y="160.2">BTN3</text>
<text x="250.4" y="160.2">BTN6</text>
<text x="215.9" y="165.9">SHLD</text>
<text x="250.4" y="163.1">BTN9</text>
<text x="250.4" y="165.9">BTNE</text>
<text x="215.9" y="168.8">BTN0</text>
<text x="250.4" y="168.8">BTN8</text>
<text x="92.5" y="183.1">BTN5</text>
<text x="92.5" y="180.3">PROX</text>
<text x="124.1" y="180.3">BTN2</text>
<text x="124.1" y="183.1">BTNC</text>
<text x="92.5" y="188.9">BTN1</text>
<text x="124.1" y="186">BTN7</text>
<text x="124.1" y="188.9">BTN4</text>
</g>
<g font-size="2.6" fill="#004080">
<text x="133.3" y="106.1" transform="rotate(-90 133.3 106.1)">XRES</text>
<text x="139.1" y="105.1" transform="rotate(-90 139.1 105.1)">P0_6</text>
<text x="144.8" y="105.1" transform="rotate(-90 144.8 105.1)">P0_5</text>
<text x="150.5" y="105.1" transform="rotate(-90 150.5 105.1)">P0_4</text>
<text x="156.3" y="105.1" transform="rotate(-90 156.3 105.1)">P0_1</text>
<text x="162" y="105.1" transform="rotate(-90 162 105.1)">P0_0</text>
<text x="122" y="110.3">VCCD</text>
<text x="122" y="116">VSSD</text>
<text x="122" y="121.8">VDD</text>
<text x="122" y="127.5">VSSA</text>
<text x="122" y="133.3">P1_2</text>
<text x="122" y="139">P1_3</text>
<text x="122" y="144.7">EPAD</text>
<text x="133.3" y="147.9" transform="rotate(-90 133.3 147.9)">P1_7</text>
<text x="139.1" y="147.9" transform="rotate(-90 139.1 147.9)">P2_0</text>
<text x="144.8" y="147.9" transform="rotate(-90 144.8 147.9)">P2_1</text>
<text x="150.5" y="147.9" transform="rotate(-90 150.5 147.9)">P2_6</text>
<text x="156.3" y="147.9" transform="rotate(-90 156.3 147.9)">P2_7</text>
<text x="162" y="147.9" transform="rotate(-90 162 147.9)">P3_0</text>
</g>
<g font-size="2.1">
<text x="30.2" y="2.2">5</text>
<text x="84.7" y="2.2">4</text>
<text x="139.2" y="2.2">3</text>
<text x="193.8" y="2.2">2</text>
<text x="248.3" y="2.2">1</text>
<text x=".8" y="29.8">D</text>
<text x="276.3" y="29.8">D</text>
<text x=".8" y="80.1">C</text>
<text x="276.3" y="80.1">C</text>
<text x=".8" y="130.3">B</text>
<text x="276.3" y="130.3">B</text>
<text x=".8" y="180.5">A</text>
<text x="276.3" y="180.5">A</text>
<text x="30.2" y="206">5</text>
<text x="84.7" y="206">4</text>
<text x="139.2" y="206">3</text>
<text x="193.8" y="206">2</text>
<text x="248.3" y="206">1</text>
</g>
</svg>
